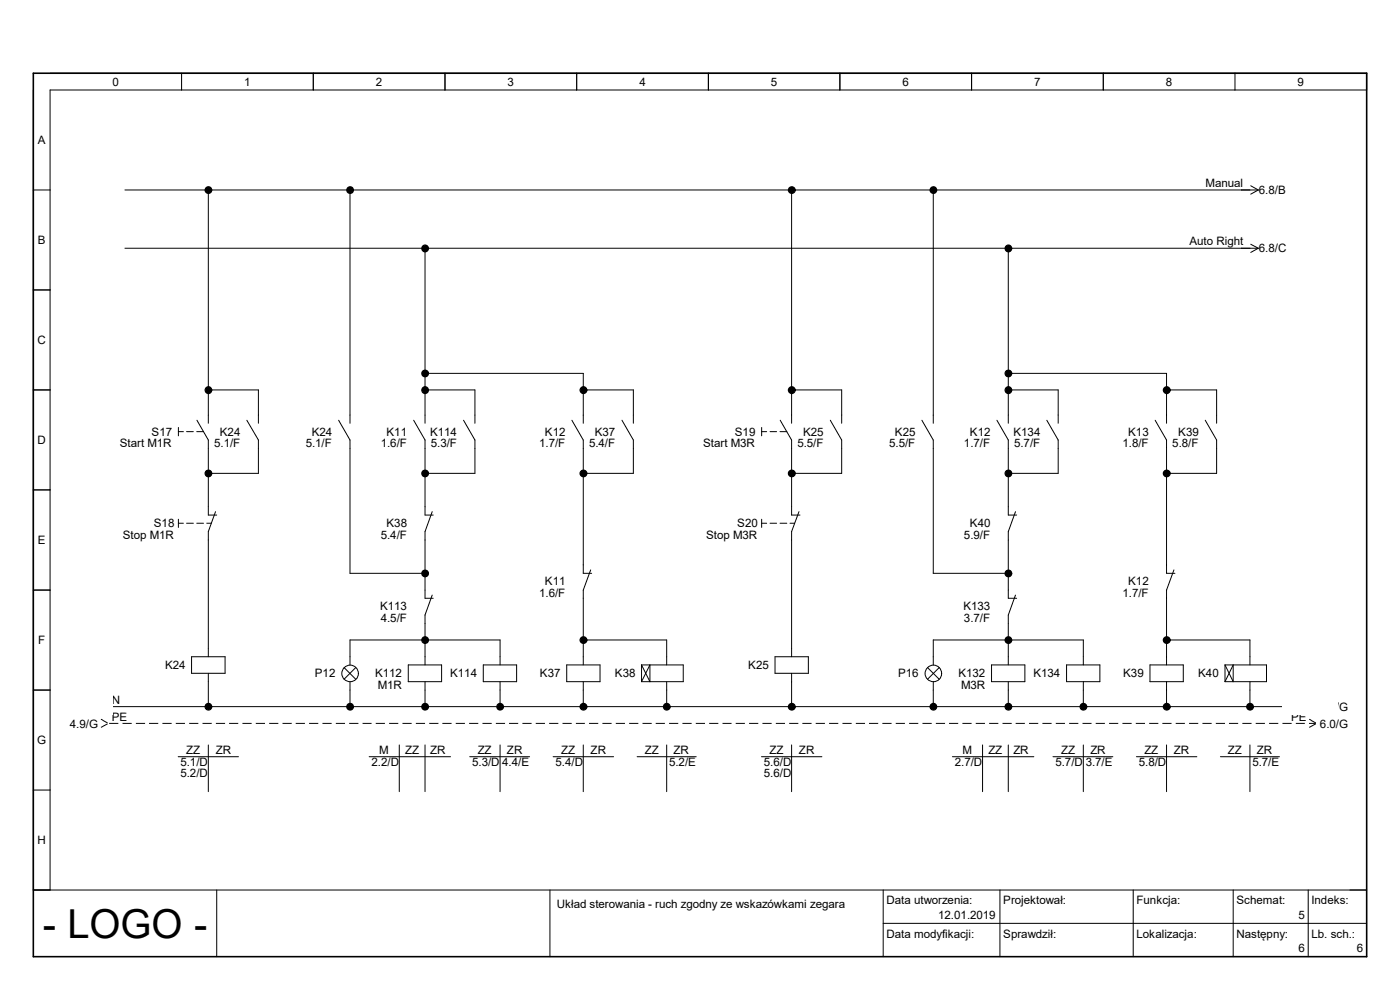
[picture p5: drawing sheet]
<svg xmlns="http://www.w3.org/2000/svg" width="297mm" height="210mm" viewBox="0 0 297 210" stroke-linecap="round" stroke-linejoin="round" font-family="sans-serif">
<path d="M7.1 15.5h282.8v187.4h-282.8z" fill="none" stroke="#000" stroke-width=".34"/>
<g fill="none" stroke="#000" stroke-width=".21">
<path d="M7.1 19.1v169.7h282.8M10.6 15.5h279.3v3.6h-279.3v169.7M38.5 15.5v3.6M66.5 15.5v3.6M94.4 15.5v3.6M122.3 15.5v3.6M150.3 15.5v3.6M178.2 15.5v3.6M206.1 15.5v3.6M234.1 15.5v3.6M262 15.5v3.6M265.3 39.4l1.7 .9"/>
<path d="M7.1 40.3h3.5M26.5 40.3h240.5M26.5 52.7h240.5M44.2 40.3v49.5M74.3 40.3v49.5M90.2 52.7v37.1M167.9 40.3v49.5M198 40.3v49.5M213.9 52.7v37.1M265.3 51.8l1.7 .9M267 40.3l-1.7 .9M267 52.7l-1.7 .9"/>
<path d="M7.1 61.5h3.5M90.2 79.2h33.5v10.6M213.9 79.2h33.6v10.6M7.1 82.7h3.5M37.8 91.6h1.1M37.8 90.7v1.8M39.6 91.6h1.4M41.7 91.6h1.5M41.8 89.2l2.4 4.1v16h1.8M44.2 82.7h10.6v7.1M52.4 89.2l2.4 4.1v7.1h-10.6M71.8 89.2l2.5 4.1v28.3h15.9"/>
<path d="M87.8 89.2l2.4 4.1v16h1.7M90.2 82.7h10.6v7.1M98.3 89.2l2.5 4.1v7.1h-10.6M121.3 89.2l2.4 4.1v28.3h1.8M123.7 82.7h10.7v7.1M132 89.2l2.4 4.1v7.1h-10.7M161.6 91.6h1M161.6 90.7v1.8M163.4 91.6h1.4M165.5 91.6h1.4M165.5 89.2l2.4 4.1v16h1.8M167.9 82.7h10.7v7.1"/>
<path d="M176.1 89.2l2.5 4.1v7.1h-10.7M195.6 89.2l2.4 4.1v28.3h15.9M211.5 89.2l2.4 4.1v16h1.8M213.9 82.7h10.6v7.1M222.1 89.2l2.4 4.1v7.1h-10.6M245.1 89.2l2.4 4.1v28.3h1.8M247.5 82.7h10.6v7.1M255.7 89.2l2.4 4.1v7.1h-10.6M7.1 103.9h3.5M37.8 110.2v1.7M37.8 111h1.1M39.6 111h1.4"/>
<path d="M41.7 111h1.5M43.9 111h.9M45.7 108.5l-1.5 4.3v26.5M91.7 108.5l-1.5 4.3v14.1h1.7M161.6 111h1M161.6 110.2v1.7M163.4 111h1.4M165.5 111h1.4M167.6 111h1M169.5 108.5l-1.6 4.3v26.5M215.4 108.5l-1.5 4.3v14.1h1.8M7.1 125.2h3.5"/>
<path d="M40.6 139.3h7.2v3.5h-7.2zM91.7 126.2l-1.5 4.3v10.6M123.7 135.8h17.7v5.3M125.3 120.9l-1.6 4.3v15.9M164.4 139.3h7.1v3.5h-7.1zM215.4 126.2l-1.5 4.3v10.6M247.5 135.8h17.7v5.3M249 120.9l-1.5 4.3v15.9M7.1 146.4h3.5M21.4 149l1.6 .9M21.4 152.6l1.4 .8M22.8 153.5l-1.4 .8"/>
<path d="M23 149.9l-1.6 .9M23 149.9h256.3M23.2 153.5h1.9M26 153.5h1.9M28.8 153.5h2M31.6 153.5h2M34.5 153.5h1.9M37.3 153.5h1.9M40.1 153.5h2M43 153.5h1.9M44.2 142.8v7.1M44.2 158v9.9"/>
<path d="M45.8 153.5h2M48.6 153.5h1.9M51.4 153.5h2M54.3 153.5h1.9M57.1 153.5h2M59.9 153.5h2M62.7 153.5h2M65.6 153.5h1.9M68.4 153.5h2M71.2 153.5h2M73 141.6l2.5 2.5M74.1 153.5h1.9"/>
<path d="M74.3 141.1v-5.3h31.8v5.3M74.3 144.6v5.3M75.5 141.6l-2.5 2.5M76.9 153.5h1.9M79.7 153.5h2M82.5 153.5h2M84.7 158v9.9M85.4 153.5h1.9M86.6 141.1h7.1v3.5h-7.1zM88.2 153.5h2M90.2 144.6v5.3M90.2 158v9.9"/>
<path d="M91.1 153.5h1.9M93.9 153.5h1.9M96.7 153.5h1.9M99.5 153.5h2M102.4 153.5h1.9M102.5 141.1h7.1v3.5h-7.1zM105.2 153.5h1.9M106.1 144.6v5.3M106.1 158v9.9M108 153.5h1.9M110.8 153.5h2M113.7 153.5h1.9"/>
<path d="M116.5 153.5h1.9M119.3 153.5h2M120.2 141.1h7.1v3.5h-7.1zM122.2 153.5h1.9M123.7 144.6v5.3M123.7 158v9.9M125 153.5h1.9M127.8 153.5h2M130.6 153.5h2M133.5 153.5h1.9M136.1 141.1h8.8v3.5h-8.8M136.1 141.1l1.8 3.5v-3.5l-1.8 3.5"/>
<path d="M136.1 141.1v3.5M136.3 153.5h2M139.1 153.5h2M141.4 144.6v5.3M141.4 158v9.9M141.9 153.5h2M144.8 153.5h1.9M147.6 153.5h2M150.5 153.5h1.9M153.3 153.5h1.9M156.1 153.5h1.9M158.9 153.5h2"/>
<path d="M161.8 153.5h1.9M164.6 153.5h1.9M167.4 153.5h2M167.9 142.8v7.1M167.9 158v9.9M170.2 153.5h2M173.1 153.5h1.9M175.9 153.5h1.9M178.7 153.5h2M181.6 153.5h1.9M184.4 153.5h1.9M187.2 153.5h1.9"/>
<path d="M190 153.5h2M192.9 153.5h1.9M195.7 153.5h2M196.8 141.6l2.5 2.5M198 141.1v-5.3h31.8v5.3M198 144.6v5.3M198.5 153.5h2M199.3 141.6l-2.5 2.5M201.3 153.5h2M204.2 153.5h1.9M207 153.5h2M208.4 158v9.9"/>
<path d="M209.8 153.5h2M210.4 141.1h7v3.5h-7zM212.7 153.5h1.9M213.9 144.6v5.3M213.9 158v9.9M215.5 153.5h1.9M218.3 153.5h2M221.1 153.5h2M224 153.5h1.9M226.3 141.1h7v3.5h-7zM226.8 153.5h2M229.7 153.5h1.9"/>
<path d="M229.8 144.6v5.3M229.8 158v9.9M232.5 153.5h1.9M235.3 153.5h1.9M238.1 153.5h2M241 153.5h1.9M243.8 153.5h1.9M244 141.1h7v3.5h-7zM246.6 153.5h1.9M247.5 144.6v5.3M247.5 158v9.9M249.4 153.5h2"/>
<path d="M252.3 153.5h1.9M255.1 153.5h1.9M257.9 153.5h2M259.9 141.1l1.7 3.5v-3.5l-1.7 3.5M259.9 141.1h8.8v3.5h-8.8M259.9 141.1v3.5M260.7 153.5h2M263.6 153.5h1.9M265.2 144.6v5.3M265.2 158v9.9M266.4 153.5h2M269.2 153.5h2"/>
<path d="M272.1 153.5h1.9M274.9 153.5h1.9M277.7 153.5h1.4M277.7 149l1.6 .9M277.7 152.6l1.4 .8M279.1 153.5l-1.4 .8M279.3 149.9l-1.6 .9M7.1 167.6h3.5M37.8 160.5h12.8M78.3 160.5h17.3M99.7 160.5h12.7M117.3 160.5h12.9"/>
<path d="M135.2 160.5h12.5M161.5 160.5h12.9M202.1 160.5h17.2M223.4 160.5h12.7M241.1 160.5h12.8M258.9 160.5h12.5M46 188.8v14.1M116.7 188.8v14.1M187.4 195.9h102.5M187.4 188.8v14.1M212.1 188.8v14.1M240.4 188.8v14.1"/>
<path d="M261.6 188.8v14.1M277.5 188.8v14.1"/>
<circle cx="74.3" cy="142.9" r="1.75"/>
<circle cx="198" cy="142.9" r="1.75"/>
</g>
<g fill="#000">
<circle cx="44.2" cy="40.3" r=".7"/>
<circle cx="74.3" cy="40.3" r=".7"/>
<circle cx="90.2" cy="52.7" r=".71"/>
<circle cx="168" cy="40.3" r=".71"/>
<circle cx="198" cy="40.3" r=".7"/>
<circle cx="213.9" cy="52.7" r=".71"/>
<circle cx="90.2" cy="79.2" r=".7"/>
<circle cx="213.9" cy="79.2" r=".7"/>
<circle cx="44.2" cy="82.8" r=".71"/>
<circle cx="90.2" cy="82.8" r=".71"/>
<circle cx="123.8" cy="82.8" r=".72"/>
<circle cx="168" cy="82.8" r=".72"/>
<circle cx="213.9" cy="82.8" r=".71"/>
<circle cx="247.5" cy="82.8" r=".72"/>
<circle cx="44.2" cy="100.4" r=".7"/>
<circle cx="90.2" cy="100.4" r=".7"/>
<circle cx="123.8" cy="100.4" r=".71"/>
<circle cx="168" cy="100.4" r=".71"/>
<circle cx="213.9" cy="100.4" r=".7"/>
<circle cx="247.5" cy="100.4" r=".71"/>
<circle cx="90.2" cy="135.8" r=".71"/>
<circle cx="90.2" cy="121.6" r=".71"/>
<circle cx="123.8" cy="135.8" r=".71"/>
<circle cx="213.9" cy="121.6" r=".7"/>
<circle cx="213.9" cy="135.8" r=".7"/>
<circle cx="247.5" cy="135.8" r=".71"/>
<circle cx="44.2" cy="149.9" r=".7"/>
<circle cx="74.3" cy="149.9" r=".7"/>
<circle cx="90.2" cy="149.9" r=".71"/>
<circle cx="106.1" cy="149.9" r=".71"/>
<circle cx="123.8" cy="149.9" r=".71"/>
<circle cx="141.5" cy="149.9" r=".71"/>
<circle cx="168" cy="149.9" r=".71"/>
<circle cx="198" cy="149.9" r=".7"/>
<circle cx="213.9" cy="149.9" r=".7"/>
<circle cx="229.8" cy="149.9" r=".71"/>
<circle cx="247.5" cy="149.9" r=".71"/>
<circle cx="265.2" cy="149.9" r=".7"/>
</g>
<g fill="none" stroke="#000" stroke-width=".25">
<circle cx="44.2" cy="40.3" r=".7"/>
<circle cx="74.3" cy="40.3" r=".7"/>
<circle cx="90.2" cy="52.7" r=".71"/>
<circle cx="168" cy="40.3" r=".71"/>
<circle cx="198" cy="40.3" r=".7"/>
<circle cx="213.9" cy="52.7" r=".71"/>
<circle cx="90.2" cy="79.2" r=".7"/>
<circle cx="213.9" cy="79.2" r=".7"/>
<circle cx="44.2" cy="82.8" r=".71"/>
<circle cx="90.2" cy="82.8" r=".71"/>
<circle cx="123.8" cy="82.8" r=".72"/>
<circle cx="168" cy="82.8" r=".72"/>
<circle cx="213.9" cy="82.8" r=".71"/>
<circle cx="247.5" cy="82.8" r=".72"/>
<circle cx="44.2" cy="100.4" r=".7"/>
<circle cx="90.2" cy="100.4" r=".7"/>
<circle cx="123.8" cy="100.4" r=".71"/>
<circle cx="168" cy="100.4" r=".71"/>
<circle cx="213.9" cy="100.4" r=".7"/>
<circle cx="247.5" cy="100.4" r=".71"/>
<circle cx="90.2" cy="135.8" r=".71"/>
<circle cx="90.2" cy="121.6" r=".71"/>
<circle cx="123.8" cy="135.8" r=".71"/>
<circle cx="213.9" cy="121.6" r=".7"/>
<circle cx="213.9" cy="135.8" r=".7"/>
<circle cx="247.5" cy="135.8" r=".71"/>
<circle cx="44.2" cy="149.9" r=".7"/>
<circle cx="74.3" cy="149.9" r=".7"/>
<circle cx="90.2" cy="149.9" r=".71"/>
<circle cx="106.1" cy="149.9" r=".71"/>
<circle cx="123.8" cy="149.9" r=".71"/>
<circle cx="141.5" cy="149.9" r=".71"/>
<circle cx="168" cy="149.9" r=".71"/>
<circle cx="198" cy="149.9" r=".7"/>
<circle cx="213.9" cy="149.9" r=".7"/>
<circle cx="229.8" cy="149.9" r=".71"/>
<circle cx="247.5" cy="149.9" r=".71"/>
<circle cx="265.2" cy="149.9" r=".7"/>
</g>
<g fill="#fff">
<path d="M12.1 58.4h11.8v93.2h-11.8z"/>
<path d="M271.9 58.4h11.8v93.2h-11.8z"/>
</g>
<text font-size="8.5" x="9.1" y="199">- LOGO -</text>
<g font-size="2.5">
<text x="23.9" y="18.2">0</text>
<text x="51.8" y="18.2">1</text>
<text x="79.8" y="18.2">2</text>
<text x="107.7" y="18.2">3</text>
<text x="135.6" y="18.2">4</text>
<text x="163.5" y="18.2">5</text>
<text x="191.5" y="18.2">6</text>
<text x="219.4" y="18.2">7</text>
<text x="247.4" y="18.2">8</text>
<text x="275.3" y="18.2">9</text>
<text x="8" y="30.6">A</text>
<text x="255.8" y="39.6">Manual</text>
<text x="267.1" y="41.1">6.8/B</text>
<text x="8" y="51.9">B</text>
<text x="252.3" y="52">Auto Right</text>
<text x="267.1" y="53.5">6.8/C</text>
<text x="8" y="73.1">C</text>
<text x="8" y="94.3">D</text>
<text x="25.4" y="94.9">Start M1R</text>
<text x="32.2" y="92.4">S17</text>
<text x="45.4" y="94.9">5.1/F</text>
<text x="46.7" y="92.4">K24</text>
<text x="64.9" y="94.9">5.1/F</text>
<text x="66.1" y="92.4">K24</text>
<text x="80.8" y="94.9">1.6/F</text>
<text x="82" y="92.4">K11</text>
<text x="91.2" y="92.4">K114</text>
<text x="91.4" y="94.9">5.3/F</text>
<text x="114.4" y="94.9">1.7/F</text>
<text x="115.6" y="92.4">K12</text>
<text x="125" y="94.9">5.4/F</text>
<text x="126.2" y="92.4">K37</text>
<text x="149.2" y="94.9">Start M3R</text>
<text x="155.9" y="92.4">S19</text>
<text x="169.2" y="94.9">5.5/F</text>
<text x="170.4" y="92.4">K25</text>
<text x="188.6" y="94.9">5.5/F</text>
<text x="189.9" y="92.4">K25</text>
<text x="204.5" y="94.9">1.7/F</text>
<text x="205.8" y="92.4">K12</text>
<text x="215" y="92.4">K134</text>
<text x="215.1" y="94.9">5.7/F</text>
<text x="238.1" y="94.9">1.8/F</text>
<text x="239.4" y="92.4">K13</text>
<text x="248.7" y="94.9">5.8/F</text>
<text x="250" y="92.4">K39</text>
<text x="32.6" y="111.8">S18</text>
<text x="82" y="111.8">K38</text>
<text x="156.4" y="111.8">S20</text>
<text x="205.8" y="111.8">K40</text>
<text x="8" y="115.5">E</text>
<text x="26.1" y="114.3">Stop M1R</text>
<text x="80.8" y="114.3">5.4/F</text>
<text x="149.8" y="114.3">Stop M3R</text>
<text x="204.5" y="114.3">5.9/F</text>
<text x="115.6" y="124.2">K11</text>
<text x="239.4" y="124.2">K12</text>
<text x="80.6" y="129.5">K113</text>
<text x="80.8" y="132">4.5/F</text>
<text x="114.4" y="126.7">1.6/F</text>
<text x="204.4" y="129.5">K133</text>
<text x="204.5" y="132">3.7/F</text>
<text x="238.1" y="126.7">1.7/F</text>
<text x="8.1" y="136.7">F</text>
<text x="35" y="141.9">K24</text>
<text x="66.8" y="143.7">P12</text>
<text x="79.6" y="143.7">K112</text>
<text x="95.5" y="143.7">K114</text>
<text x="114.6" y="143.7">K37</text>
<text x="130.5" y="143.7">K38</text>
<text x="158.7" y="141.9">K25</text>
<text x="190.5" y="143.7">P16</text>
<text x="203.3" y="143.7">K132</text>
<text x="219.2" y="143.7">K134</text>
<text x="238.3" y="143.7">K39</text>
<text x="254.2" y="143.7">K40</text>
<text x="23.7" y="149.4">N</text>
<text x="80.1" y="146.1">M1R</text>
<text x="203.9" y="146.1">M3R</text>
<text x="14.8" y="154.3">4.9/G</text>
<text x="23.7" y="152.9">PE</text>
<text x="273.9" y="152.9">PE</text>
<text x="280" y="154.3">6.0/G</text>
<text x="280" y="150.8">6.0/G</text>
<text x="7.9" y="157.9">G</text>
<text x="39.5" y="160">ZZ</text>
<text x="45.8" y="160">ZR</text>
<text x="80.5" y="160">M</text>
<text x="85.9" y="160">ZZ</text>
<text x="91.2" y="160">ZR</text>
<text x="101.3" y="160">ZZ</text>
<text x="107.6" y="160">ZR</text>
<text x="119" y="160">ZZ</text>
<text x="125.3" y="160">ZR</text>
<text x="136.8" y="160">ZZ</text>
<text x="142.9" y="160">ZR</text>
<text x="163.2" y="160">ZZ</text>
<text x="169.5" y="160">ZR</text>
<text x="204.2" y="160">M</text>
<text x="209.7" y="160">ZZ</text>
<text x="215" y="160">ZR</text>
<text x="225.1" y="160">ZZ</text>
<text x="231.3" y="160">ZR</text>
<text x="242.8" y="160">ZZ</text>
<text x="249" y="160">ZR</text>
<text x="260.5" y="160">ZZ</text>
<text x="266.7" y="160">ZR</text>
<text x="38.3" y="162.5">5.1/D</text>
<text x="38.3" y="164.9">5.2/D</text>
<text x="78.8" y="162.5">2.2/D</text>
<text x="100.2" y="162.5">5.3/D 4.4/E</text>
<text x="117.9" y="162.5">5.4/D</text>
<text x="141.9" y="162.5">5.2/E</text>
<text x="162.1" y="162.5">5.6/D</text>
<text x="162.1" y="164.9">5.6/D</text>
<text x="202.6" y="162.5">2.7/D</text>
<text x="223.9" y="162.5">5.7/D 3.7/E</text>
<text x="241.6" y="162.5">5.8/D</text>
<text x="265.7" y="162.5">5.7/E</text>
<text x="8" y="179.1">H</text>
<text x="188.1" y="191.8">Data utworzenia:</text>
<text x="212.9" y="191.8">Projektował:</text>
<text x="241.1" y="191.8">Funkcja:</text>
<text x="262.3" y="191.8">Schemat:</text>
<text x="278.3" y="191.8">Indeks:</text>
<text x="118.1" y="192.5">Układ sterowania - ruch zgodny ze wskazówkami zegara</text>
<text x="199.1" y="195">12.01.2019</text>
<text x="275.5" y="195">5</text>
<text x="188.1" y="198.9">Data modyfikacji:</text>
<text x="212.9" y="198.9">Sprawdził:</text>
<text x="241.1" y="198.9">Lokalizacja:</text>
<text x="262.3" y="198.9">Następny:</text>
<text x="275.5" y="202.1">6</text>
<text x="278.3" y="198.9">Lb. sch.:</text>
<text x="287.9" y="202.1">6</text>
</g>
</svg>
